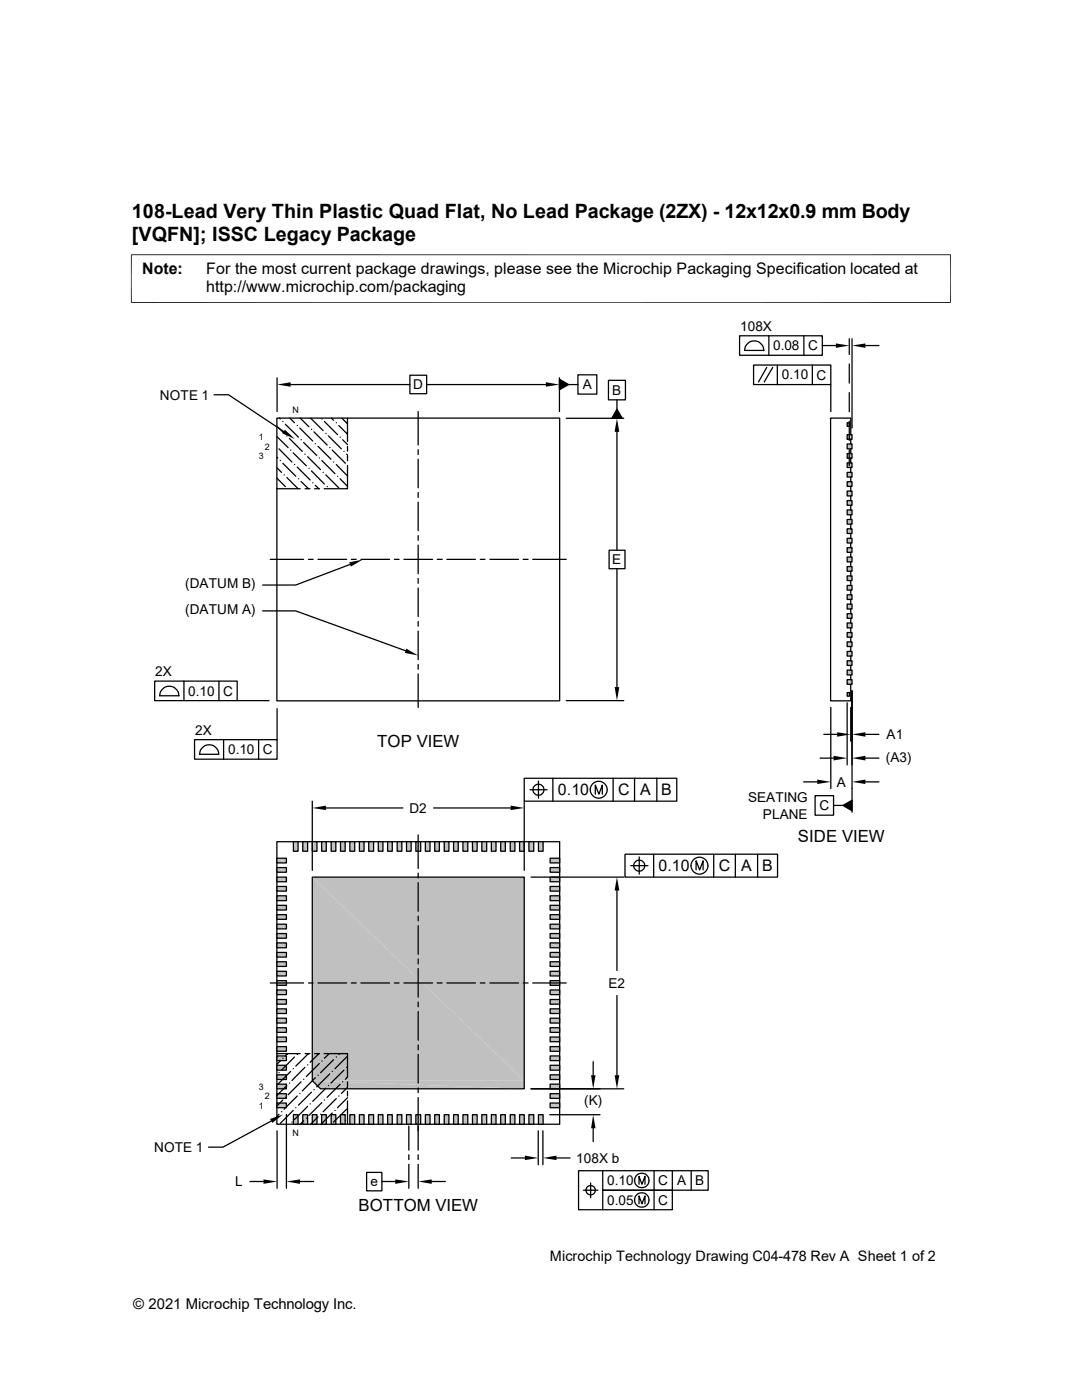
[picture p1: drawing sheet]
<svg xmlns="http://www.w3.org/2000/svg" width="216mm" height="279mm" viewBox="0 0 216 279" stroke-linecap="round" stroke-linejoin="round" font-family="sans-serif">
<g fill="none" stroke="#000" stroke-width=".25">
<path d="M55.2 83.4h56.5v56.5h-56.5zM55.2 97.5h.1M55.2 95.4l1.7 1.7M55.2 93.3l1 1M55.2 91.3l.2 .1M55.2 87.1l2.3 2.2M55.2 85l1.5 1.5M55.2 97.5h4.7M55.7 89.6l2.6 2.6M55.8 83.4l.1 .2M55.9 91.9h.1M56.4 92.5l2.6 2.5"/>
<path d="M56.4 84.1h.1M56.7 94.8h.1M56.9 84.7l2.7 2.5M57.2 95.3l2.3 2.2M57.2 87h.1M57.7 87.5l2.6 2.6M57.8 83.4l1 1M58 89.8h.1M58.5 90.4l2.6 2.6M58.8 92.7h.1M59.3 93.2l2.6 2.6M59.3 84.9h.1"/>
<path d="M59.6 95.5h.1M59.8 85.4l2.6 2.6M59.9 83.4l1.7 1.8M60.1 96.1l1.5 1.4M60.1 87.8h.1M60.6 88.3l2.6 2.6M60.8 90.6h.1M60.9 97.5h.9M61.4 91.1l2.6 2.6M61.6 93.5h.1M62 83.4l2.5 2.5M62.1 94l2.6 2.6"/>
<path d="M62.1 85.7h.1M62.4 96.4h.1M62.7 86.2l2.6 2.6M62.8 97.5h1M62.9 96.9l.7 .6M62.9 88.6h.1M63.5 89.1l2.5 2.6M63.7 91.4h.1M64.2 91.9l2.6 2.6M64.2 83.6h.1M64.5 94.3h.1M64.7 84.1l2.7 2.6"/>
<path d="M65 94.8l2.6 2.6M65 86.5h.1M65.3 97.1h.1M65.5 87l2.6 2.6M65.8 89.3h.1M66.1 83.4l.4 .5M66.3 89.8l2.6 2.7M66.5 92.2h.1M67.1 92.7l2.2 2.3M67.1 84.4h.1M67.4 95h.1M67.6 84.9l1.7 1.8"/>
<path d="M67.9 95.5l1.4 1.6M67.9 87.2h.1M68.2 83.4l1.1 1.2M68.4 87.8l.9 .9M68.6 90.1h.1M69.2 90.6l.1 .2M69.3 92.9v4.6h-4.6M69.3 83.4v4.7M69.3 89.1v.9M69.3 91v.9"/>
</g>
<g fill="#c0c0c0">
<path d="M169 84.4l.5 .7h-.5z"/>
<path d="M169 84.4h.5v.7z"/>
<path d="M169 86.7l1 1h-1z"/>
<path d="M169 86.7h1v1z"/>
<path d="M169 88.6l1 1h-1z"/>
<path d="M169 88.6h1v1z"/>
<path d="M169 90.5l1 .9h-1z"/>
<path d="M169 90.5h1v.9z"/>
<path d="M169 92.4l1 .9h-1z"/>
<path d="M169 92.4h1v.9z"/>
<path d="M169 94.3l1 .9h-1z"/>
<path d="M169 94.3h1v.9z"/>
<path d="M169 96.1l1 1h-1z"/>
<path d="M169 96.1h1v1z"/>
<path d="M169 98l1 1h-1z"/>
<path d="M169 98h1v1z"/>
<path d="M169 99.9l1 .9h-1z"/>
<path d="M169 99.9h1v.9z"/>
<path d="M169 101.8l1 .9h-1z"/>
<path d="M169 101.8h1v.9z"/>
<path d="M169 103.7l1 .9h-1z"/>
<path d="M169 103.7h1v.9z"/>
<path d="M169 105.5l1 1h-1z"/>
<path d="M169 105.5h1v1z"/>
<path d="M169 107.4l1 1h-1z"/>
<path d="M169 107.4h1v1z"/>
<path d="M169 109.3l1 .9h-1z"/>
<path d="M169 109.3h1v.9z"/>
<path d="M169 111.2l1 .9h-1z"/>
<path d="M169 111.2h1v.9z"/>
<path d="M169 113.1l1 .9h-1z"/>
<path d="M169 113.1h1v.9z"/>
<path d="M169 114.9l1 1h-1z"/>
<path d="M169 114.9h1v1z"/>
<path d="M169 116.8l1 1h-1z"/>
<path d="M169 116.8h1v1z"/>
<path d="M169 118.7l1 .9h-1z"/>
<path d="M169 118.7h1v.9z"/>
<path d="M169 120.6l1 .9h-1z"/>
<path d="M169 120.6h1v.9z"/>
<path d="M169 122.5l1 .9h-1z"/>
<path d="M169 122.5h1v.9z"/>
<path d="M169 124.3l1 1h-1z"/>
<path d="M169 124.3h1v1z"/>
<path d="M169 126.2l1 1h-1z"/>
<path d="M169 126.2h1v1z"/>
<path d="M169 128.1l1 .9h-1z"/>
<path d="M169 128.1h1v.9z"/>
<path d="M169 130l1 .9h-1z"/>
<path d="M169 130h1v.9z"/>
<path d="M169 131.9l1 .9h-1z"/>
<path d="M169 131.9h1v.9z"/>
<path d="M169 133.7l1 1h-1z"/>
<path d="M169 133.7h1v1z"/>
<path d="M169 135.6l1 1h-1z"/>
<path d="M169 135.6h1v1z"/>
<path d="M169 138.2l.5 .7h-.5z"/>
<path d="M169 138.2h.5v.7z"/>
</g>
<g fill="none" stroke="#000" stroke-width=".25">
<path d="M169 99.9h1v.9h-1zM169 98h1v1h-1zM169 96.1h1v1h-1zM169 94.3h1v.9h-1zM169 92.4h1v.9h-1zM169 90.5h1v.9h-1zM169 88.6h1v1h-1zM169 86.7h1v1h-1zM169 84.4h.5v.7h-.5zM169.8 86.7v-3.3h-4.1v56.5h4.1v-3.3M169.8 87.7v.9M169.8 89.6v.9"/>
<path d="M169.8 91.4v1M169.8 93.3v1M169.8 95.2v.9M169.8 97.1v.9M169.8 99v.9M169 118.7h1v.9h-1zM169 116.8h1v1h-1zM169 114.9h1v1h-1zM169 113.1h1v.9h-1zM169 111.2h1v.9h-1zM169 109.3h1v.9h-1zM169 107.4h1v1h-1z"/>
<path d="M169 105.5h1v1h-1zM169 103.7h1v.9h-1zM169 101.8h1v.9h-1zM169.8 100.8v1M169.8 102.7v1M169.8 104.6v.9M169.8 106.5v.9M169.8 108.4v.9M169.8 110.2v1M169.8 112.1v1M169.8 114v.9M169.8 115.9v.9"/>
<path d="M169.8 117.8v.9M169.8 119.6v1M169 135.6h1v1h-1zM169 133.7h1v1h-1zM169 131.9h1v.9h-1zM169 130h1v.9h-1zM169 128.1h1v.9h-1zM169 126.2h1v1h-1zM169 124.3h1v1h-1zM169 122.5h1v.9h-1zM169 120.6h1v.9h-1zM169 138.2h.5v.7h-.5z"/>
<path d="M169.8 121.5v1M169.8 123.4v.9M169.8 125.3v.9M169.8 127.2v.9M169.8 129v1M169.8 130.9v1M169.8 132.8v.9M169.8 134.7v.9M55.2 168h56.5v56.4h-56.5z"/>
</g>
<g fill="#c0c0c0">
<path d="M107.4 168l1 1.9h-1z"/>
<path d="M107.4 168h1v1.9z"/>
<path d="M105.5 168l1 1.9h-1z"/>
<path d="M105.5 168h1v1.9z"/>
<path d="M103.7 168l.9 1.9h-.9z"/>
<path d="M103.7 168h.9v1.9z"/>
<path d="M101.8 168l.9 1.9h-.9z"/>
<path d="M101.8 168h.9v1.9z"/>
<path d="M99.9 168l.9 1.9h-.9z"/>
<path d="M99.9 168h.9v1.9z"/>
<path d="M98 168l1 1.9h-1z"/>
<path d="M98 168h1v1.9z"/>
<path d="M96.1 168l1 1.9h-1z"/>
<path d="M96.1 168h1v1.9z"/>
<path d="M94.3 168l.9 1.9h-.9z"/>
<path d="M94.3 168h.9v1.9z"/>
<path d="M92.4 168l.9 1.9h-.9z"/>
<path d="M92.4 168h.9v1.9z"/>
<path d="M90.5 168l.9 1.9h-.9z"/>
<path d="M90.5 168h.9v1.9z"/>
<path d="M88.6 168l1 1.9h-1z"/>
<path d="M88.6 168h1v1.9z"/>
<path d="M86.7 168l1 1.9h-1z"/>
<path d="M86.7 168h1v1.9z"/>
<path d="M84.9 168l.9 1.9h-.9z"/>
<path d="M84.9 168h.9v1.9z"/>
<path d="M83 168l.9 1.9h-.9z"/>
<path d="M83 168h.9v1.9z"/>
<path d="M81.1 168l.9 1.9h-.9z"/>
<path d="M81.1 168h.9v1.9z"/>
<path d="M79.2 168l1 1.9h-1z"/>
<path d="M79.2 168h1v1.9z"/>
<path d="M77.3 168l1 1.9h-1z"/>
<path d="M77.3 168h1v1.9z"/>
<path d="M75.5 168l.9 1.9h-.9z"/>
<path d="M75.5 168h.9v1.9z"/>
<path d="M73.6 168l.9 1.9h-.9z"/>
<path d="M73.6 168h.9v1.9z"/>
<path d="M71.7 168l.9 1.9h-.9z"/>
<path d="M71.7 168h.9v1.9z"/>
<path d="M69.8 168l1 1.9h-1z"/>
<path d="M69.8 168h1v1.9z"/>
<path d="M67.9 168l1 1.9h-1z"/>
<path d="M67.9 168h1v1.9z"/>
<path d="M66.1 168l.9 1.9h-.9z"/>
<path d="M66.1 168h.9v1.9z"/>
<path d="M64.2 168l.9 1.9h-.9z"/>
<path d="M64.2 168h.9v1.9z"/>
<path d="M62.3 168l.9 1.9h-.9z"/>
<path d="M62.3 168h.9v1.9z"/>
<path d="M60.4 168l1 1.9h-1z"/>
<path d="M60.4 168h1v1.9z"/>
<path d="M58.5 168l1 1.9h-1z"/>
<path d="M58.5 168h1v1.9z"/>
<path d="M109.8 171.3l1.9 .9h-1.9z"/>
<path d="M109.8 171.3h1.9v.9z"/>
<path d="M55.2 171.3l1.9 .9h-1.9z"/>
<path d="M55.2 171.3h1.9v.9z"/>
<path d="M109.8 173.1l1.9 1h-1.9z"/>
<path d="M109.8 173.1h1.9v1z"/>
<path d="M55.2 173.1l1.9 1h-1.9z"/>
<path d="M55.2 173.1h1.9v1z"/>
<path d="M109.8 175l1.9 1h-1.9z"/>
<path d="M109.8 175h1.9v1z"/>
<path d="M55.2 175l1.9 1h-1.9z"/>
<path d="M55.2 175h1.9v1z"/>
<path d="M109.8 176.9l1.9 .9h-1.9z"/>
<path d="M109.8 176.9h1.9v.9z"/>
<path d="M55.2 176.9l1.9 .9h-1.9z"/>
<path d="M55.2 176.9h1.9v.9z"/>
<path d="M109.8 178.8l1.9 .9h-1.9z"/>
<path d="M109.8 178.8h1.9v.9z"/>
<path d="M55.2 178.8l1.9 .9h-1.9z"/>
<path d="M55.2 178.8h1.9v.9z"/>
<path d="M109.8 180.7l1.9 .9h-1.9z"/>
<path d="M109.8 180.7h1.9v.9z"/>
<path d="M55.2 180.7l1.9 .9h-1.9z"/>
<path d="M55.2 180.7h1.9v.9z"/>
<path d="M109.8 182.5l1.9 1h-1.9z"/>
<path d="M109.8 182.5h1.9v1z"/>
<path d="M55.2 182.5l1.9 1h-1.9z"/>
<path d="M55.2 182.5h1.9v1z"/>
<path d="M109.8 184.4l1.9 1h-1.9z"/>
<path d="M109.8 184.4h1.9v1z"/>
<path d="M55.2 184.4l1.9 1h-1.9z"/>
<path d="M55.2 184.4h1.9v1z"/>
<path d="M109.8 186.3l1.9 .9h-1.9z"/>
<path d="M109.8 186.3h1.9v.9z"/>
<path d="M55.2 186.3l1.9 .9h-1.9z"/>
<path d="M55.2 186.3h1.9v.9z"/>
<path d="M109.8 188.2l1.9 .9h-1.9z"/>
<path d="M109.8 188.2h1.9v.9z"/>
<path d="M55.2 188.2l1.9 .9h-1.9z"/>
<path d="M55.2 188.2h1.9v.9z"/>
<path d="M109.8 190.1l1.9 .9h-1.9z"/>
<path d="M109.8 190.1h1.9v.9z"/>
<path d="M55.2 190.1l1.9 .9h-1.9z"/>
<path d="M55.2 190.1h1.9v.9z"/>
<path d="M109.8 191.9l1.9 1h-1.9z"/>
<path d="M109.8 191.9h1.9v1z"/>
<path d="M55.2 191.9l1.9 1h-1.9z"/>
<path d="M55.2 191.9h1.9v1z"/>
<path d="M109.8 193.8l1.9 1h-1.9z"/>
<path d="M109.8 193.8h1.9v1z"/>
<path d="M55.2 193.8l1.9 1h-1.9z"/>
<path d="M55.2 193.8h1.9v1z"/>
<path d="M109.8 195.7l1.9 .9h-1.9z"/>
<path d="M109.8 195.7h1.9v.9z"/>
<path d="M55.2 195.7l1.9 .9h-1.9z"/>
<path d="M55.2 195.7h1.9v.9z"/>
<path d="M109.8 197.6l1.9 .9h-1.9z"/>
<path d="M109.8 197.6h1.9v.9z"/>
<path d="M55.2 197.6l1.9 .9h-1.9z"/>
<path d="M55.2 197.6h1.9v.9z"/>
<path d="M109.8 199.5l1.9 .9h-1.9z"/>
<path d="M109.8 199.5h1.9v.9z"/>
<path d="M55.2 199.5l1.9 .9h-1.9z"/>
<path d="M55.2 199.5h1.9v.9z"/>
<path d="M109.8 201.3l1.9 1h-1.9z"/>
<path d="M109.8 201.3h1.9v1z"/>
<path d="M55.2 201.3l1.9 1h-1.9z"/>
<path d="M55.2 201.3h1.9v1z"/>
<path d="M109.8 203.2l1.9 1h-1.9z"/>
<path d="M109.8 203.2h1.9v1z"/>
<path d="M55.2 203.2l1.9 1h-1.9z"/>
<path d="M55.2 203.2h1.9v1z"/>
<path d="M109.8 205.1l1.9 .9h-1.9z"/>
<path d="M109.8 205.1h1.9v.9z"/>
<path d="M55.2 205.1l1.9 .9h-1.9z"/>
<path d="M55.2 205.1h1.9v.9z"/>
<path d="M109.8 207l1.9 .9h-1.9z"/>
<path d="M109.8 207h1.9v.9z"/>
<path d="M55.2 207l1.9 .9h-1.9z"/>
<path d="M55.2 207h1.9v.9z"/>
<path d="M109.8 208.9l1.9 .9h-1.9z"/>
<path d="M109.8 208.9h1.9v.9z"/>
<path d="M55.2 208.9l1.9 .9h-1.9z"/>
<path d="M55.2 208.9h1.9v.9z"/>
<path d="M109.8 210.7l1.9 1h-1.9z"/>
<path d="M109.8 210.7h1.9v1z"/>
<path d="M55.2 210.7l1.9 1h-1.9z"/>
<path d="M55.2 210.7h1.9v1z"/>
<path d="M109.8 212.6l1.9 1h-1.9z"/>
<path d="M109.8 212.6h1.9v1z"/>
<path d="M55.2 212.6l1.9 1h-1.9z"/>
<path d="M55.2 212.6h1.9v1z"/>
<path d="M109.8 214.5l1.9 .9h-1.9z"/>
<path d="M109.8 214.5h1.9v.9z"/>
<path d="M55.2 214.5l1.9 .9h-1.9z"/>
<path d="M55.2 214.5h1.9v.9z"/>
<path d="M62.3 175l42.3 40.7h-42.3z"/>
<path d="M62.3 175h42.3v40.7z"/>
<path d="M109.8 216.4l1.9 .9h-1.9z"/>
<path d="M109.8 216.4h1.9v.9z"/>
<path d="M62.3 215.7l42.3 1.6h-40.6z"/>
<path d="M62.3 215.7h42.3v1.6z"/>
<path d="M55.2 216.4l1.9 .9h-1.9z"/>
<path d="M55.2 216.4h1.9v.9z"/>
<path d="M109.8 218.3l1.9 .9h-1.9z"/>
<path d="M109.8 218.3h1.9v.9z"/>
<path d="M55.2 218.3l1.9 .9h-1.9z"/>
<path d="M55.2 218.3h1.9v.9z"/>
<path d="M109.8 220.1l1.9 1h-1.9z"/>
<path d="M109.8 220.1h1.9v1z"/>
<path d="M55.2 220.1l1.9 1h-1.9z"/>
<path d="M55.2 220.1h1.9v1z"/>
<path d="M107.4 222.5l1 1.9h-1z"/>
<path d="M107.4 222.5h1v1.9z"/>
<path d="M105.5 222.5l1 1.9h-1z"/>
<path d="M105.5 222.5h1v1.9z"/>
<path d="M103.7 222.5l.9 1.9h-.9z"/>
<path d="M103.7 222.5h.9v1.9z"/>
<path d="M101.8 222.5l.9 1.9h-.9z"/>
<path d="M101.8 222.5h.9v1.9z"/>
<path d="M99.9 222.5l.9 1.9h-.9z"/>
<path d="M99.9 222.5h.9v1.9z"/>
<path d="M98 222.5l1 1.9h-1z"/>
<path d="M98 222.5h1v1.9z"/>
<path d="M96.1 222.5l1 1.9h-1z"/>
<path d="M96.1 222.5h1v1.9z"/>
<path d="M94.3 222.5l.9 1.9h-.9z"/>
<path d="M94.3 222.5h.9v1.9z"/>
<path d="M92.4 222.5l.9 1.9h-.9z"/>
<path d="M92.4 222.5h.9v1.9z"/>
<path d="M90.5 222.5l.9 1.9h-.9z"/>
<path d="M90.5 222.5h.9v1.9z"/>
<path d="M88.6 222.5l1 1.9h-1z"/>
<path d="M88.6 222.5h1v1.9z"/>
<path d="M86.7 222.5l1 1.9h-1z"/>
<path d="M86.7 222.5h1v1.9z"/>
<path d="M84.9 222.5l.9 1.9h-.9z"/>
<path d="M84.9 222.5h.9v1.9z"/>
<path d="M83 222.5l.9 1.9h-.9z"/>
<path d="M83 222.5h.9v1.9z"/>
<path d="M81.1 222.5l.9 1.9h-.9z"/>
<path d="M81.1 222.5h.9v1.9z"/>
<path d="M79.2 222.5l1 1.9h-1z"/>
<path d="M79.2 222.5h1v1.9z"/>
<path d="M77.3 222.5l1 1.9h-1z"/>
<path d="M77.3 222.5h1v1.9z"/>
<path d="M75.5 222.5l.9 1.9h-.9z"/>
<path d="M75.5 222.5h.9v1.9z"/>
<path d="M73.6 222.5l.9 1.9h-.9z"/>
<path d="M73.6 222.5h.9v1.9z"/>
<path d="M71.7 222.5l.9 1.9h-.9z"/>
<path d="M71.7 222.5h.9v1.9z"/>
<path d="M69.8 222.5l1 1.9h-1z"/>
<path d="M69.8 222.5h1v1.9z"/>
<path d="M67.9 222.5l1 1.9h-1z"/>
<path d="M67.9 222.5h1v1.9z"/>
<path d="M66.1 222.5l.9 1.9h-.9z"/>
<path d="M66.1 222.5h.9v1.9z"/>
<path d="M64.2 222.5l.9 1.9h-.9z"/>
<path d="M64.2 222.5h.9v1.9z"/>
<path d="M62.3 222.5l.9 1.9h-.9z"/>
<path d="M62.3 222.5h.9v1.9z"/>
<path d="M60.4 222.5l1 1.9h-1z"/>
<path d="M60.4 222.5h1v1.9z"/>
<path d="M58.5 222.5l1 1.9h-1z"/>
<path d="M58.5 222.5h1v1.9z"/>
</g>
<g fill="none" stroke="#000" stroke-width=".25">
<path d="M42.7 78.8h2.9l11 7.3M55.3 75.4v6.7M58 76.8h23.8M81.8 74.9h3.3v3.7h-3.3zM85.1 76.8h23.8M111.6 75.7l1.9 1.1-1.9 1zM111.6 75.4v6.7M113.5 76.8h1.8M115.3 74.8h3.8v3.9h-3.8zM121.4 75.9h3.4v3.9h-3.4zM123.1 79.8v1.9M147.6 67h16.5v3.9h-16.5z"/>
<path d="M148.5 69.9h3.9M148.6 69.9a1.9 1.9 0 0 1 1.9-1.9 1.9 1.9 0 0 1 1.9 1.9M150.4 72.9h15.4v3.9h-15.4zM153 73.3l-1.7 2.9M153.4 67v3.9M154.2 73.3l-1.7 2.9M155.1 72.9v3.9M160.4 67v3.9M162.1 72.9v3.9M164.1 69h2.7M165.8 76.8v5.3M169.5 67.6v3.1"/>
<path d="M169.5 72.6v3.9M169.5 78.4v3.8M170 67.6v17.8M172.7 69h2.7M83.4 82.1v6.7M83.4 89.7v1M83.4 91.7v5.7M83.4 98.3v1M113 83.5h11.5M123.1 81.7l1.1 1.8h-2.1zM123.1 86.2v23.6M169.5 84.1v3.8"/>
<path d="M169.5 89.8v3.1M53.9 111.6h6.7M61.6 111.6h.9M63.5 111.6h5.7M69.8 112.6l-10.8 4.2h-6.6M70.1 111.6h1M72 111.6h5.7M78.7 111.6h.9M80.6 111.6h5.7M83.4 100.2v5.7M83.4 106.9v.9M83.4 108.8v5.7"/>
<path d="M83.4 115.4v1M83.4 117.3v5.8M87.2 111.6h1M89.2 111.6h5.7M95.8 111.6h1M97.7 111.6h5.8M104.4 111.6h1M106.3 111.6h6.7M121.5 109.8h3.2v3.7h-3.2zM123.1 113.5v23.6M30.9 135.9h16.4v3.9h-16.4zM31.8 138.9h3.9"/>
<path d="M31.9 138.9a1.9 1.9 0 0 1 1.9-2 1.9 1.9 0 0 1 1.9 2M36.7 135.9v3.9M43.7 135.9v3.9M47.3 139.8h6.4M52.4 121.9h6.6l21.9 8M83.4 124v1M83.4 125.9v5.8M83.4 132.6v1M83.4 134.5v6.7M113 139.8h11.5M170 137.9v24.2M38.8 147.6h16.5v3.9h-16.5z"/>
<path d="M39.8 150.5h3.8a1.9 1.9 0 0 0-1.9-1.9 1.9 1.9 0 0 0-1.9 1.9M44.6 147.6v3.9M51.6 147.6v3.9M55.3 141.4v6.2M62.3 159.9v13.8M104.6 155.3h30.4v4.6h-30.4zM104.6 159.9v13.8M105.7 157.6h3.5M107.4 155.9v3.4M110.3 155.3v4.6M118.8 158.5v-1.8l.7 1.8 .7-1.8v1.8M122.3 155.3v4.6"/>
<path d="M126.6 155.3v4.6M131.1 155.3v4.6M160.4 156h2.7M162.6 158.8h3.7v3.9h-3.7zM163.7 151.3h2.6M164.4 146.6h2.6M165.8 141.2v16.2M169 140.3v12.4M169.8 141.2v6.7M172.7 146.6h2.7M172.7 151.3h2.7M172.7 156h2.7"/>
<path d="M55.2 171.3h1.9v.9h-1.9zM55.2 173.1h1.9v1h-1.9zM55.2 175h1.9v1h-1.9zM55.2 176.9h1.9v.9h-1.9zM55.2 178.8h1.9v.9h-1.9zM58.5 168h1v1.9h-1zM60.4 168h1v1.9h-1zM62.3 168h.9v1.9h-.9zM62.3 175h42.3v42.3h-40.6l-1.7-1.6zM64.2 168h.9v1.9h-.9zM65 161.2h15.4M66.1 168h.9v1.9h-.9z"/>
<path d="M67.9 168h1v1.9h-1zM69.8 168h1v1.9h-1zM71.7 168h.9v1.9h-.9zM73.6 168h.9v1.9h-.9zM75.5 168h.9v1.9h-.9zM77.3 168h1v1.9h-1zM79.2 168h1v1.9h-1zM81.1 168h.9v1.9h-.9zM83 168h.9v1.9h-.9zM83.4 166.6v6.7M83.4 174.2v1M83.4 176.1v5.8"/>
<path d="M84.9 168h.9v1.9h-.9zM86.5 161.2h15.4M86.7 168h1v1.9h-1zM88.6 168h1v1.9h-1zM90.5 168h.9v1.9h-.9zM92.4 168h.9v1.9h-.9zM94.3 168h.9v1.9h-.9zM96.1 168h1v1.9h-1zM98 168h1v1.9h-1zM99.9 168h.9v1.9h-.9zM101.8 168h.9v1.9h-.9zM103.7 168h.9v1.9h-.9z"/>
<path d="M105.5 168h1v1.9h-1zM106 175h18.5M107.4 168h1v1.9h-1zM109.8 178.8h1.9v.9h-1.9zM109.8 176.9h1.9v.9h-1.9zM109.8 175h1.9v1h-1.9zM109.8 173.1h1.9v1h-1.9zM109.8 171.3h1.9v.9h-1.9zM123.1 177.7v16M124.7 170.5h30.5v4.5h-30.5zM125.9 172.8h3.4M127.6 171v3.5"/>
<path d="M130.4 170.5v4.5M138.9 173.6v-1.8l.7 1.8 .7-1.8v1.8M142.4 170.5v4.5M146.7 170.5v4.5M151.2 170.5v4.5M166.3 160.7h1.9M168.2 160.7l1.8-1v2.1zM53.9 196.2h6.7M55.2 180.7h1.9v.9h-1.9zM55.2 182.5h1.9v1h-1.9zM55.2 184.4h1.9v1h-1.9zM55.2 186.3h1.9v.9h-1.9z"/>
<path d="M55.2 188.2h1.9v.9h-1.9zM55.2 190.1h1.9v.9h-1.9zM55.2 191.9h1.9v1h-1.9zM55.2 193.8h1.9v1h-1.9zM55.2 195.7h1.9v.9h-1.9zM55.2 197.6h1.9v.9h-1.9zM55.2 199.5h1.9v.9h-1.9zM61.6 196.2h.9M63.5 196.2h5.7M70.1 196.2h1M72 196.2h5.7M78.7 196.2h.9"/>
<path d="M80.6 196.2h5.7M83.4 182.8v1M83.4 184.7v5.8M83.4 191.4v1M83.4 193.3v5.7M83.4 200v.9M87.2 196.2h1M89.2 196.2h5.7M95.8 196.2h1M97.7 196.2h5.8M104.4 196.2h1M106.3 196.2h6.7"/>
<path d="M109.8 199.5h1.9v.9h-1.9zM109.8 197.6h1.9v.9h-1.9zM109.8 195.7h1.9v.9h-1.9zM109.8 193.8h1.9v1h-1.9zM109.8 191.9h1.9v1h-1.9zM109.8 190.1h1.9v.9h-1.9zM109.8 188.2h1.9v.9h-1.9zM109.8 186.3h1.9v.9h-1.9zM109.8 184.4h1.9v1h-1.9zM109.8 182.5h1.9v1h-1.9zM109.8 180.7h1.9v.9h-1.9zM123.1 198.7v15.9"/>
<path d="M55.2 201.3h1.9v1h-1.9zM55.2 203.2h1.9v1h-1.9zM55.2 205.1h1.9v.9h-1.9zM55.2 207h1.9v.9h-1.9zM55.2 208.9h1.9v.9h-1.9zM55.2 210.7h1.9v1h-1.9zM55.2 212.6h1.9v1h-1.9zM55.2 214.5h1.9v.9h-1.9zM55.2 216.4h1.9v.9h-1.9zM55.2 218.3h1.9v.9h-1.9zM55.2 210.3h4.7M55.3 210.3h-.1"/>
<path d="M55.7 214.1h.1M55.9 211.8l-.7 .6M56.4 211.2h.1M56.4 219.5l-1.2 1.2M56.9 219h.1M57.2 216.7l-2 1.9M57.4 210.3l-.5 .4M57.7 216.2h.1M58 213.8l-2.6 2.6M58.5 213.3h.1M58.8 210.9l-2.6 2.7M59.3 210.4h.1"/>
<path d="M59.3 218.7l-2.6 2.7M59.8 218.2h.1M60.1 215.9l-2.6 2.6M60.6 215.4h.1M60.8 213l-2.5 2.6M60.9 210.3h.9M61.4 212.5h.1M61.6 210.3l-2.6 2.5M62.1 218l-2.5 2.6M62.7 217.5h.1M62.8 210.3h1M62.9 215.1l-2.6 2.6"/>
<path d="M63.5 214.6h.1M63.6 210.3l-1.7 1.7M63.7 212.3l-2.6 2.5M64.2 211.8h.1M64.7 210.3h4.6v4.6l-.4 .5M64.7 219.5h.1M65 217.2l-2.6 2.6M65.5 216.7h.1M65.7 210.3l-1 .9M65.8 214.3l-2.6 2.6M66.3 213.8h.1M66.5 211.5l-2.5 2.6"/>
<path d="M67.1 210.9h.1M67.1 219.2l-2.6 2.7M67.6 218.7h.1M67.8 210.3l-.2 .1M67.9 216.4l-2.6 2.6M68.4 215.9h.1M68.6 213.6l-2.6 2.6M69.2 213h.1M69.3 210.8l-2.5 2.5M69.3 217l-1.2 1.2M69.3 219.1l-1.9 2M69.3 215.9v.9"/>
<path d="M69.3 217.8v.9M69.3 219.7v4.7M83.4 201.9v5.7M83.4 208.5v1M83.4 210.4v5.8M83.4 217.1v1M83.4 219v10.5M106 217.3h18.5M109.8 218.3h1.9v.9h-1.9zM109.8 216.4h1.9v.9h-1.9zM109.8 214.5h1.9v.9h-1.9zM109.8 212.6h1.9v1h-1.9z"/>
<path d="M109.8 210.7h1.9v1h-1.9zM109.8 208.9h1.9v.9h-1.9zM109.8 207h1.9v.9h-1.9zM109.8 205.1h1.9v.9h-1.9zM109.8 203.2h1.9v1h-1.9zM109.8 201.3h1.9v1h-1.9zM118.4 211.9v2.7M49.9 235.8h2.7M54.1 223.7l-9.6 5.2h-2.9M55.2 220.1h1.9v1h-1.9zM55.3 225.7v11.5M55.7 222.4l-.5 .4"/>
<path d="M56.2 221.9h.1M57.1 222.4v14.8M58.3 223.9h.1M58.5 221.6l-2.6 2.6M58.5 222.5h1v1.9h-1zM59 221.1h.1M59.9 235.8h2.7M60.4 222.5h1v1.9h-1zM60.6 223.7l-.7 .7M61.1 223.1h.1M61.4 220.8l-2.6 2.6M61.9 220.3h.1"/>
<path d="M62.3 222.5h.9v1.9h-.9zM63.5 222.9l-1.5 1.5M64 222.4h.1M64.2 222.5h.9v1.9h-.9zM64.2 220l-2.6 2.6M66.1 222.5h.9v1.9h-.9zM66.3 222.1l-2.2 2.3M66.8 221.6h.1M67.9 222.5h1v1.9h-1zM68.4 224.2l-.2 .2M68.9 223.7h.1M69.2 221.4l-2.7 2.5"/>
<path d="M69.8 222.5h1v1.9h-1zM71.7 222.5h.9v1.9h-.9zM73.2 234h3v3.7h-3zM73.6 222.5h.9v1.9h-.9zM75.5 222.5h.9v1.9h-.9zM76.2 235.8h2.7M77.3 222.5h1v1.9h-1zM79.2 222.5h1v1.9h-1zM81.1 222.5h.9v1.9h-.9zM81.6 224.7v4.8M81.6 230.5v.9M81.6 232.4v4.8"/>
<path d="M83 222.5h.9v1.9h-.9zM83.4 230.5v.9M83.4 232.4v4.8M84.9 222.5h.9v1.9h-.9zM86.1 235.8h2.8M86.7 222.5h1v1.9h-1zM88.6 222.5h1v1.9h-1zM90.5 222.5h.9v1.9h-.9zM92.4 222.5h.9v1.9h-.9zM94.3 222.5h.9v1.9h-.9zM96.1 222.5h1v1.9h-1zM98 222.5h1v1.9h-1z"/>
<path d="M99.9 222.5h.9v1.9h-.9zM101.8 222.5h.9v1.9h-.9zM102 231.1h2.7M103.7 222.5h.9v1.9h-.9zM105.5 222.5h1v1.9h-1zM107.4 225.7v6.8M107.4 222.5h1v1.9h-1zM108.3 225.7v6.8M109.7 222.5h10M109.8 220.1h1.9v1h-1.9zM111 231.1h2.7M116.4 237.5h2.9"/>
<path d="M117.9 236.1v2.9M118.4 225.2v2.6M120.3 233.6v3.9h13.9v3.9h-18.8v-7.8h25.9v3.9h-21v3.9M127.5 236.3v-1.5l.6 1.5 .6-1.5v1.5M130.5 233.6v7.8M134.2 233.6v3.9M137.9 233.6v3.9M127.5 240.2v-1.5l.6 1.5 .6-1.5v1.5"/>
<circle cx="107.4" cy="157.6" r="1.11"/>
<circle cx="119.5" cy="157.6" r="1.69"/>
<circle cx="127.5" cy="172.8" r="1.11"/>
<circle cx="139.6" cy="172.8" r="1.69"/>
<circle cx="117.9" cy="237.5" r=".94"/>
<circle cx="128" cy="239.5" r="1.45"/>
<circle cx="128" cy="235.6" r="1.45"/>
</g>
<g fill="#000">
<path d="M55.3 76.8l2.7-.5v.9zM108.9 76.3l2.7 .5-2.7 .4zM111.6 75.7l1.9 1.1-1.9 1zM166.8 68.5l2.7 .5-2.7 .4zM170 69l2.7-.5v.9zM56.9 85.8l1.9 1.8-2.5-1.1zM123.1 83.5l.5 2.7h-1zM123.1 81.7l1.1 1.8h-2.1zM69.7 112.2l2.7-.5-2.4 1.4zM81.1 129.5l2.3 1.3-2.6-.5zM122.6 137.1h1l-.5 2.7zM163.1 155.6l2.7 .4-2.7 .5z"/>
<path d="M166.3 150.8l2.7 .5-2.7 .5zM167 146.1l2.8 .5-2.8 .4zM168.2 160.7l1.8-1v2.1zM170 146.6l2.7-.5v.9zM170 151.3l2.7-.5v1zM170 156l2.7-.4v.9zM62.3 161.2l2.7-.4v.9zM101.9 160.8l2.7 .4-2.7 .5zM123.1 175l.5 2.7h-1zM117.9 214.6h.9l-.4 2.7zM122.6 214.6h1l-.5 2.7zM52.6 235.4l2.7 .4-2.7 .5z"/>
<path d="M53.9 223.3l2.6-.9-2.2 1.7zM57.1 235.8l2.8-.4v.9zM78.9 235.4l2.7 .4-2.7 .5zM83.4 235.8l2.7-.4v.9zM104.7 230.6l2.7 .5-2.7 .4zM108.3 231.1l2.7-.5v.9zM118.4 222.5l.4 2.7h-.9z"/>
</g>
<path d="M26.1 50.8h163.6M26.2 50.8v9.7M189.7 50.8v9.7M26.1 60.4h163.6" fill="none" stroke="#000" stroke-width=".2"/>
<g font-size="3.9">
<text x="26.3" y="43.5">108-Lead Very Thin Plastic Quad Flat, No Lead Package (2ZX) - 12x12x0.9 mm Body</text>
<text x="26.3" y="48">[VQFN]; ISSC Legacy Package</text>
</g>
<g font-size="3.3">
<text x="75.3" y="149.1">TOP VIEW</text>
<text x="159.2" y="168">SIDE VIEW</text>
<text x="71.5" y="241.7">BOTTOM VIEW</text>
</g>
<g font-size="3.2">
<text x="28.4" y="54.6">Note:</text>
<text x="41.1" y="54.6">For the most current package drawings, please see the Microchip Packaging Specification located at</text>
<text x="41.1" y="58.3">http://www.microchip.com/packaging</text>
<text x="111.3" y="158.8">0.10</text>
<text x="123.3" y="158.8">C</text>
<text x="127.8" y="158.8">A</text>
<text x="132" y="158.8">B</text>
<text x="131.4" y="173.9">0.10</text>
<text x="143.4" y="173.9">C</text>
<text x="147.9" y="173.9">A</text>
<text x="152.1" y="173.9">B</text>
</g>
<text font-size="3" x="26.6" y="261.3">© 2021 Microchip Technology Inc.</text>
<text font-size="2.9" x="109.7" y="251.6">Microchip Technology Drawing C04-478 Rev A Sheet 1 of 2</text>
<g font-size="2.7">
<text x="147.7" y="66.1">108X</text>
<text x="154.3" y="69.9">0.08</text>
<text x="161.2" y="69.9">C</text>
<text x="82.5" y="77.7">D</text>
<text x="116.3" y="77.7">A</text>
<text x="156" y="75.7">0.10</text>
<text x="162.9" y="75.8">C</text>
<text x="31.9" y="79.8">NOTE 1</text>
<text x="122.2" y="78.8">B</text>
<text x="122.2" y="112.6">E</text>
<text x="37" y="117.4">(DATUM B)</text>
<text x="37" y="122.6">(DATUM A)</text>
<text x="31" y="135">2X</text>
<text x="37.5" y="138.9">0.10</text>
<text x="44.5" y="138.9">C</text>
<text x="38.9" y="146.6">2X</text>
<text x="176.9" y="147.5">A1</text>
<text x="45.5" y="150.5">0.10</text>
<text x="52.5" y="150.5">C</text>
<text x="176.7" y="152">(A3)</text>
<text x="149.3" y="160.1">SEATING</text>
<text x="163.5" y="161.7">C</text>
<text x="167" y="157">A</text>
<text x="81.7" y="162.2">D2</text>
<text x="152.2" y="163.4">PLANE</text>
<text x="121.4" y="197.1">E2</text>
<text x="116.5" y="220.6">(K)</text>
<text x="30.8" y="229.9">NOTE 1</text>
<text x="115" y="232">108X b</text>
<text x="46.9" y="236.8">L</text>
<text x="73.9" y="236.8">e</text>
<text x="121.2" y="236.6">0.10</text>
<text x="131.3" y="236.6">C</text>
<text x="135.1" y="236.6">A</text>
<text x="138.7" y="236.6">B</text>
<text x="121.2" y="240.5">0.05</text>
<text x="131.3" y="240.5">C</text>
</g>
<g font-size="1.8">
<text x="58.4" y="82.4">N</text>
<text x="51.6" y="87.9">1</text>
<text x="52.8" y="89.7">2</text>
<text x="51.6" y="91.6">3</text>
<text x="51.6" y="221.2">1</text>
<text x="51.6" y="217.5">3</text>
<text x="52.8" y="219.3">2</text>
<text x="58.4" y="226.7">N</text>
</g>
</svg>
